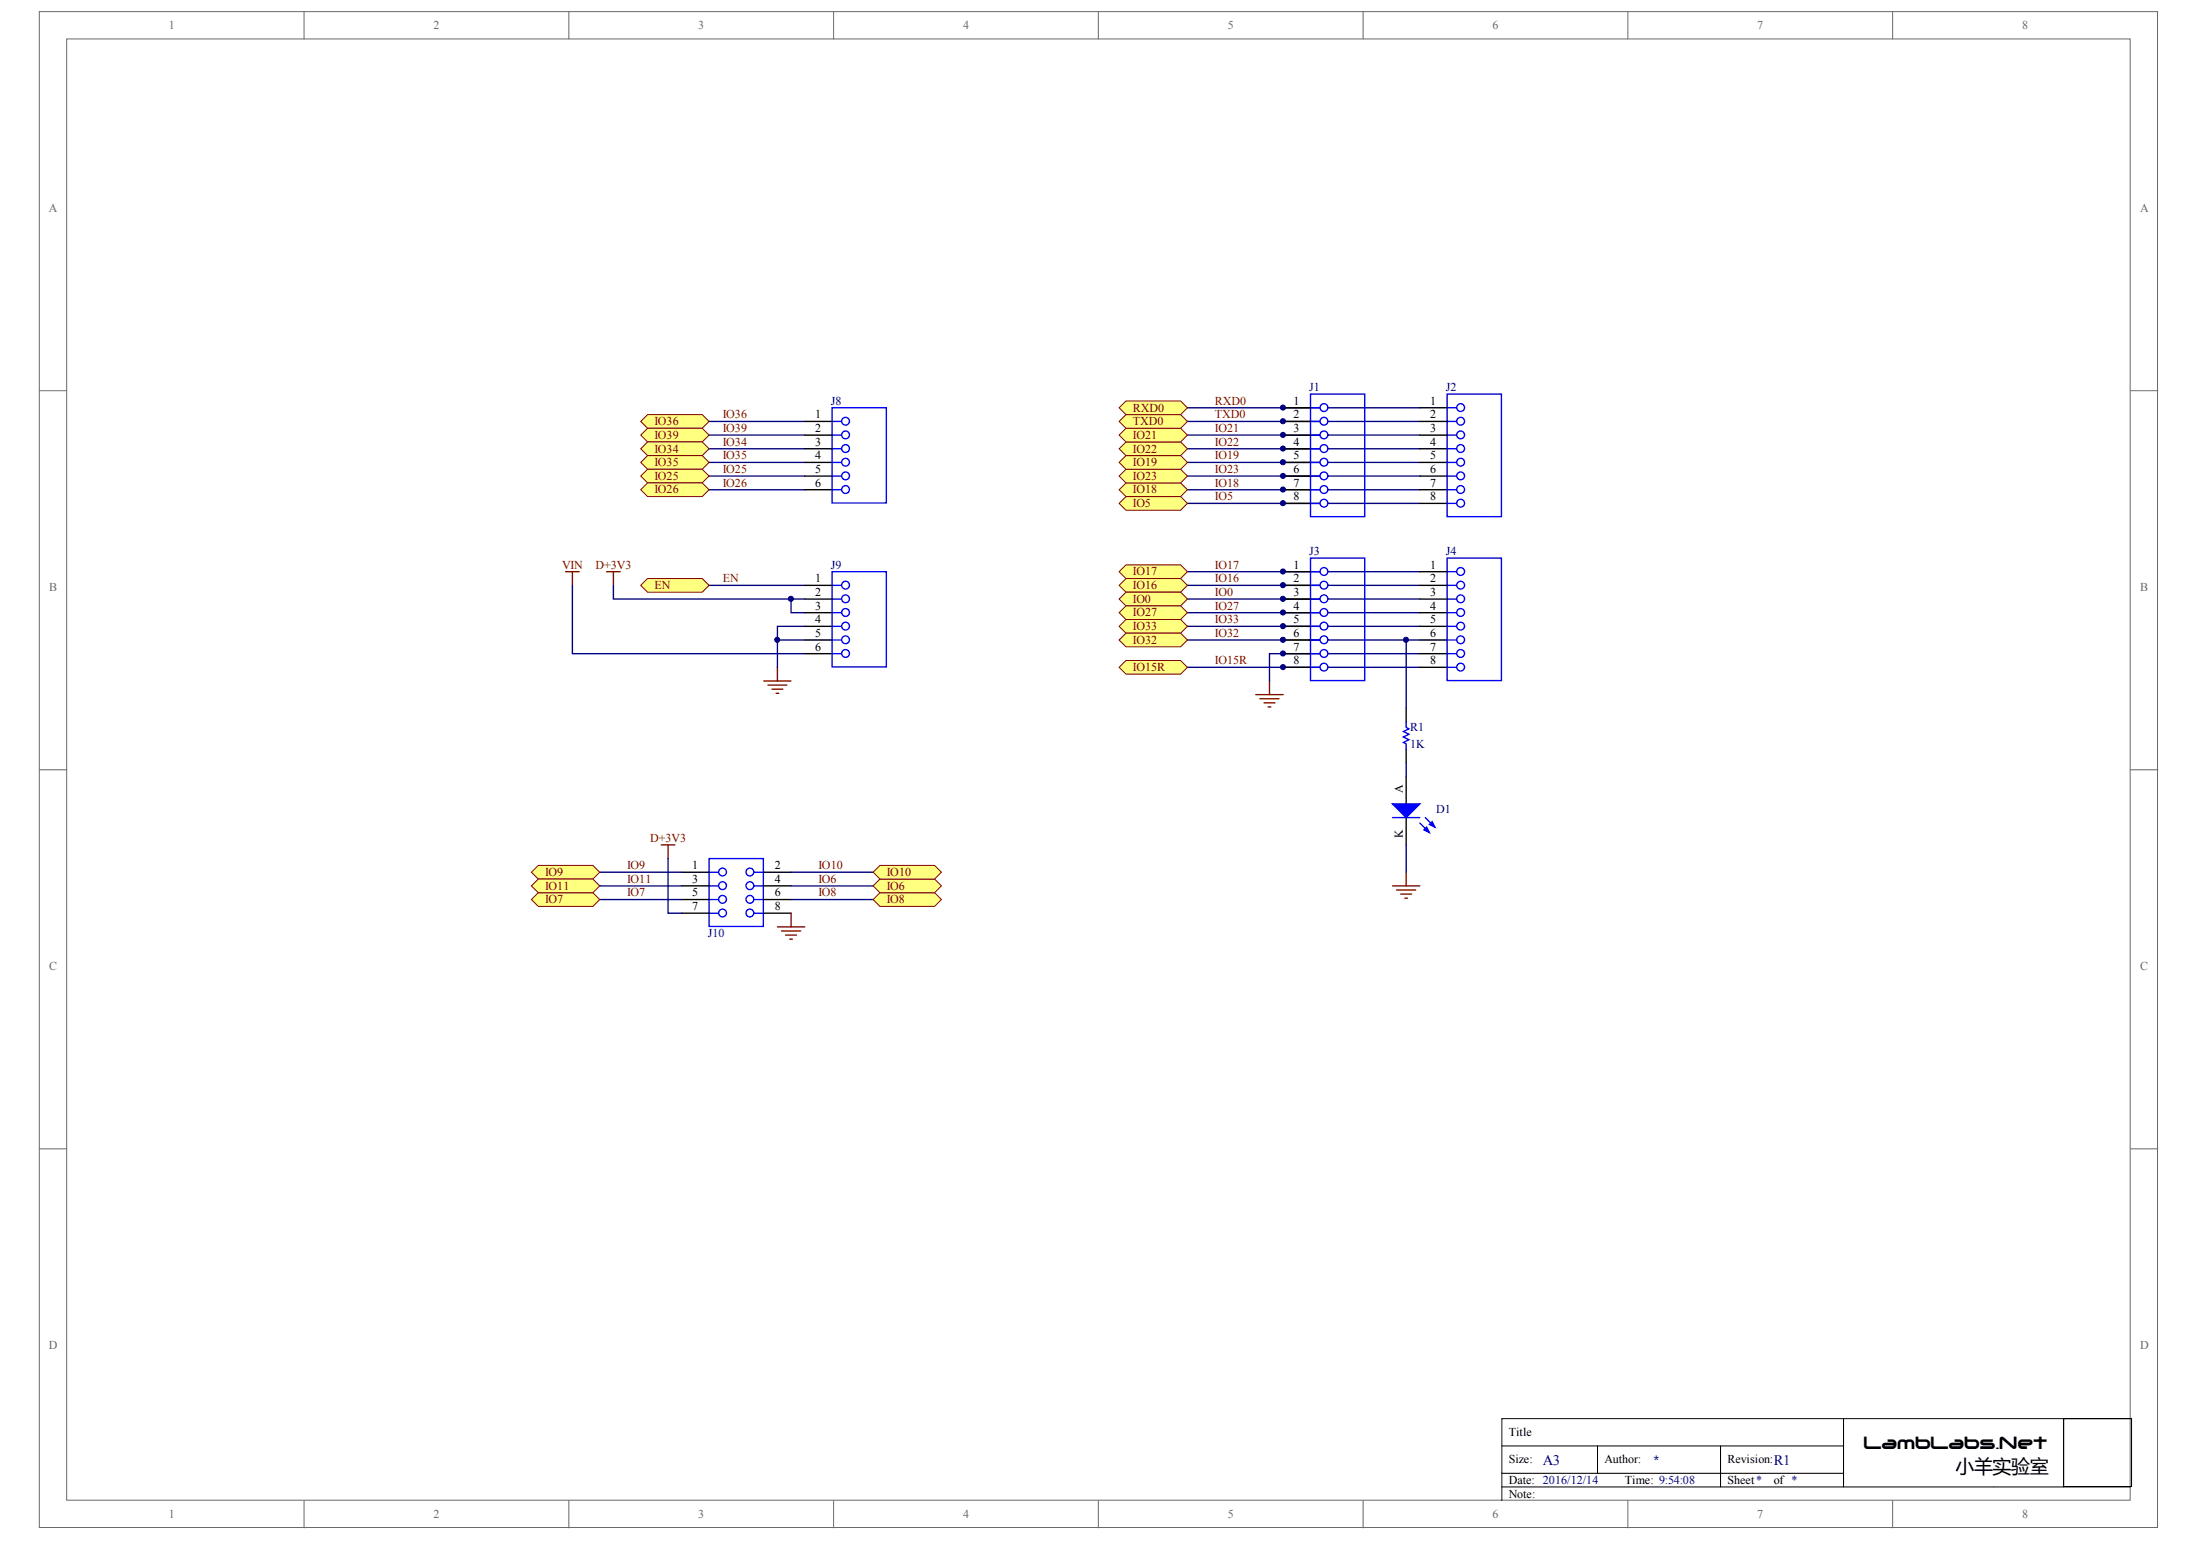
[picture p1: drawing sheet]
<svg xmlns="http://www.w3.org/2000/svg" width="291mm" height="204mm" viewBox="0 0 291 204" stroke-linecap="round" stroke-linejoin="round" font-family="sans-serif">
<g fill="#fff" stroke="#696969" stroke-width=".13">
<path d="M5.2 1.5h280.1v200.5h-280.1z"/>
<path d="M8.8 5.2h272.9v193.2h-272.9z"/>
</g>
<g fill="none" stroke="#696969" stroke-width=".13">
<path d="M40.2 1.5v3.7M75.2 1.5v3.7M110.2 1.5v3.7M145.2 1.5v3.7M180.2 1.5v3.7M215.3 1.5v3.7M250.3 1.5v3.7M5.2 51.7h3.6M281.7 51.7h3.6M5.2 101.8h3.6M281.7 101.8h3.6M5.2 151.9h3.6"/>
<path d="M281.7 151.9h3.6M40.2 198.4v3.6M75.2 198.4v3.6M110.2 198.4v3.6M145.2 198.4v3.6M180.2 198.4v3.6M215.3 198.4v3.6M250.3 198.4v3.6"/>
</g>
<path d="M198.6 191.2h45.2M198.6 196.6h83.1M198.6 194.8h45.2M211.2 191.2v3.6M227.5 191.2v5.4M243.8 187.6v9M272.9 187.6h9v9h-9zM272.9 187.8v-.2h-74.3v10.8M281.7 187.6h-8.8v9" fill="none" stroke="#000" stroke-width=".13"/>
<g fill="none" stroke="#000080" stroke-width=".18">
<path d="M157 53.9h30.7M157 55.7h30.7M157 57.5h30.7M157 59.3h30.7M157 61.1h30.7M157 63h30.7M157 64.8h30.7M157 66.6h30.7M157 75.6h30.7M157 77.4h30.7M157 79.2h30.7M157 81h30.7"/>
<path d="M157 82.8h30.7M157 84.6h30.7M157 88.2h30.7M185.9 84.6v9.1M187.7 86.4h-19.8v3.6M185.9 100.9v1.8M185.9 111.7v3.6"/>
</g>
<path d="M166.1 91.9h3.6M166.6 92.4h2.5M167.1 92.9h1.5M167.7 93.5h.3M167.9 90v1.9M184.1 117.1h3.6M184.7 117.7h2.5M185.2 118.2h1.5M185.8 118.8h.3M185.9 115.3v1.8" fill="none" stroke="#800000" stroke-width=".18"/>
<path d="M185.9 93.7v1.8M185.9 99.1v1.8M185.9 102.7v3.6M185.9 108.1v3.6" fill="none" stroke="#000" stroke-width=".18"/>
<g fill="#00f" stroke="#00f" stroke-width=".18">
<path d="M184.1 106.3h3.6l-1.8 1.8z"/>
<path d="M188.3 109.7l.4-.3 .3 .7z"/>
<path d="M189 109l.4-.3 .3 .7z"/>
</g>
<path d="M173.3 52.1h7.2v16.2h-7.2zM173.3 57.5h1.3M185.9 95.5v.7l.4 .2-.7 .3 .7 .4-.7 .4 .7 .3-.7 .4 .3 .2v.7M184.1 108.1h3.6M187.7 108.8l1.3 1.3M188.5 108.1l1.2 1.3" fill="none" stroke="#00f" stroke-width=".18"/>
<circle cx="175.1" cy="57.5" r=".52" fill="#fff" stroke="#00f" stroke-width=".18"/>
<path d="M173.3 55.7h1.3" fill="none" stroke="#00f" stroke-width=".18"/>
<circle cx="175.1" cy="55.7" r=".52" fill="#fff" stroke="#00f" stroke-width=".18"/>
<path d="M173.3 53.9h1.3" fill="none" stroke="#00f" stroke-width=".18"/>
<circle cx="175.1" cy="53.9" r=".52" fill="#fff" stroke="#00f" stroke-width=".18"/>
<path d="M169.7 53.9h3.6M169.7 57.5h3.6M169.7 59.3h3.6M169.7 55.7h3.6M169.7 61.1h3.6M169.7 63h3.6" fill="none" stroke="#000" stroke-width=".18"/>
<path d="M173.3 61.1h1.3" fill="none" stroke="#00f" stroke-width=".18"/>
<circle cx="175.1" cy="61.1" r=".52" fill="#fff" stroke="#00f" stroke-width=".18"/>
<path d="M173.3 59.3h1.3" fill="none" stroke="#00f" stroke-width=".18"/>
<circle cx="175.1" cy="59.3" r=".52" fill="#fff" stroke="#00f" stroke-width=".18"/>
<path d="M169.7 64.8h3.6M169.7 66.6h3.6" fill="none" stroke="#000" stroke-width=".18"/>
<path d="M173.3 64.8h1.3" fill="none" stroke="#00f" stroke-width=".18"/>
<circle cx="175.1" cy="64.7" r=".52" fill="#fff" stroke="#00f" stroke-width=".18"/>
<path d="M173.3 63h1.3" fill="none" stroke="#00f" stroke-width=".18"/>
<circle cx="175.1" cy="62.9" r=".52" fill="#fff" stroke="#00f" stroke-width=".18"/>
<path d="M173.3 66.6h1.3" fill="none" stroke="#00f" stroke-width=".18"/>
<circle cx="175.1" cy="66.5" r=".52" fill="#fff" stroke="#00f" stroke-width=".18"/>
<path d="M191.4 52.1h7.1v16.2h-7.1zM191.4 57.5h1.2" fill="none" stroke="#00f" stroke-width=".18"/>
<circle cx="193.1" cy="57.5" r=".52" fill="#fff" stroke="#00f" stroke-width=".18"/>
<path d="M191.4 55.7h1.2" fill="none" stroke="#00f" stroke-width=".18"/>
<circle cx="193.1" cy="55.7" r=".52" fill="#fff" stroke="#00f" stroke-width=".18"/>
<path d="M191.4 53.9h1.2" fill="none" stroke="#00f" stroke-width=".18"/>
<circle cx="193.1" cy="53.9" r=".52" fill="#fff" stroke="#00f" stroke-width=".18"/>
<path d="M187.7 53.9h3.7M187.7 57.5h3.7M187.7 59.3h3.7M187.7 55.7h3.7M187.7 61.1h3.7M187.7 63h3.7" fill="none" stroke="#000" stroke-width=".18"/>
<path d="M191.4 61.1h1.2" fill="none" stroke="#00f" stroke-width=".18"/>
<circle cx="193.1" cy="61.1" r=".52" fill="#fff" stroke="#00f" stroke-width=".18"/>
<path d="M191.4 59.3h1.2" fill="none" stroke="#00f" stroke-width=".18"/>
<circle cx="193.1" cy="59.3" r=".52" fill="#fff" stroke="#00f" stroke-width=".18"/>
<path d="M187.7 64.8h3.7M187.7 66.6h3.7" fill="none" stroke="#000" stroke-width=".18"/>
<path d="M191.4 64.8h1.2" fill="none" stroke="#00f" stroke-width=".18"/>
<circle cx="193.1" cy="64.7" r=".52" fill="#fff" stroke="#00f" stroke-width=".18"/>
<path d="M191.4 63h1.2" fill="none" stroke="#00f" stroke-width=".18"/>
<circle cx="193.1" cy="62.9" r=".52" fill="#fff" stroke="#00f" stroke-width=".18"/>
<path d="M191.4 66.6h1.2" fill="none" stroke="#00f" stroke-width=".18"/>
<circle cx="193.1" cy="66.5" r=".52" fill="#fff" stroke="#00f" stroke-width=".18"/>
<path d="M191.4 73.8h7.1v16.2h-7.1zM191.4 79.2h1.2" fill="none" stroke="#00f" stroke-width=".18"/>
<circle cx="193.1" cy="79.2" r=".52" fill="#fff" stroke="#00f" stroke-width=".18"/>
<path d="M191.4 77.4h1.2" fill="none" stroke="#00f" stroke-width=".18"/>
<circle cx="193.1" cy="77.4" r=".52" fill="#fff" stroke="#00f" stroke-width=".18"/>
<path d="M191.4 75.6h1.2" fill="none" stroke="#00f" stroke-width=".18"/>
<circle cx="193.1" cy="75.6" r=".52" fill="#fff" stroke="#00f" stroke-width=".18"/>
<path d="M187.7 75.6h3.7M187.7 79.2h3.7M187.7 77.4h3.7M187.7 82.8h3.7M187.7 84.6h3.7M187.7 81h3.7" fill="none" stroke="#000" stroke-width=".18"/>
<path d="M191.4 82.8h1.2" fill="none" stroke="#00f" stroke-width=".18"/>
<circle cx="193.1" cy="82.8" r=".52" fill="#fff" stroke="#00f" stroke-width=".18"/>
<path d="M191.4 81h1.2" fill="none" stroke="#00f" stroke-width=".18"/>
<circle cx="193.1" cy="81" r=".52" fill="#fff" stroke="#00f" stroke-width=".18"/>
<path d="M187.7 86.4h3.7M187.7 88.2h3.7" fill="none" stroke="#000" stroke-width=".18"/>
<path d="M191.4 86.4h1.2" fill="none" stroke="#00f" stroke-width=".18"/>
<circle cx="193.1" cy="86.4" r=".52" fill="#fff" stroke="#00f" stroke-width=".18"/>
<path d="M191.4 84.6h1.2" fill="none" stroke="#00f" stroke-width=".18"/>
<circle cx="193.1" cy="84.6" r=".52" fill="#fff" stroke="#00f" stroke-width=".18"/>
<path d="M191.4 88.2h1.2" fill="none" stroke="#00f" stroke-width=".18"/>
<circle cx="193.1" cy="88.2" r=".52" fill="#fff" stroke="#00f" stroke-width=".18"/>
<path d="M173.3 73.8h7.2v16.2h-7.2zM173.3 79.2h1.3" fill="none" stroke="#00f" stroke-width=".18"/>
<circle cx="175.1" cy="79.2" r=".52" fill="#fff" stroke="#00f" stroke-width=".18"/>
<path d="M173.3 77.4h1.3" fill="none" stroke="#00f" stroke-width=".18"/>
<circle cx="175.1" cy="77.4" r=".52" fill="#fff" stroke="#00f" stroke-width=".18"/>
<path d="M173.3 75.6h1.3" fill="none" stroke="#00f" stroke-width=".18"/>
<circle cx="175.1" cy="75.6" r=".52" fill="#fff" stroke="#00f" stroke-width=".18"/>
<path d="M169.7 75.6h3.6M169.7 79.2h3.6M169.7 77.4h3.6M169.7 82.8h3.6M169.7 84.6h3.6M169.7 81h3.6" fill="none" stroke="#000" stroke-width=".18"/>
<path d="M173.3 82.8h1.3" fill="none" stroke="#00f" stroke-width=".18"/>
<circle cx="175.1" cy="82.8" r=".52" fill="#fff" stroke="#00f" stroke-width=".18"/>
<path d="M173.3 81h1.3" fill="none" stroke="#00f" stroke-width=".18"/>
<circle cx="175.1" cy="81" r=".52" fill="#fff" stroke="#00f" stroke-width=".18"/>
<path d="M169.7 86.4h3.6M169.7 88.2h3.6" fill="none" stroke="#000" stroke-width=".18"/>
<path d="M173.3 86.4h1.3" fill="none" stroke="#00f" stroke-width=".18"/>
<circle cx="175.1" cy="86.4" r=".52" fill="#fff" stroke="#00f" stroke-width=".18"/>
<path d="M173.3 84.6h1.3" fill="none" stroke="#00f" stroke-width=".18"/>
<circle cx="175.1" cy="84.6" r=".52" fill="#fff" stroke="#00f" stroke-width=".18"/>
<path d="M173.3 88.2h1.3" fill="none" stroke="#00f" stroke-width=".18"/>
<circle cx="175.1" cy="88.2" r=".52" fill="#fff" stroke="#00f" stroke-width=".18"/>
<path d="M93.8 55.7h12.6M93.8 57.5h12.6M93.8 59.3h12.6M75.7 77.4v9h30.7M81.1 77.4v1.8h25.3M93.8 61.1h12.6M93.8 63h12.6M93.8 64.8h12.6M93.8 77.4h12.6M104.6 79.2v1.8h1.8M102.8 84.6h3.6M106.4 82.8h-3.6v5.4" fill="none" stroke="#000080" stroke-width=".18"/>
<path d="M74.8 75.6h1.8M75.7 75.6v1.8M80.2 75.6h1.8M81.1 75.6v1.8M101 90h3.6M101.5 90.6h2.6M102.1 91.1h1.4M102.6 91.7h.4M102.8 88.2v1.8" fill="none" stroke="#800000" stroke-width=".18"/>
<path d="M110 75.6h7.2v12.6h-7.2zM110 81h1.3" fill="none" stroke="#00f" stroke-width=".18"/>
<circle cx="111.8" cy="81" r=".52" fill="#fff" stroke="#00f" stroke-width=".18"/>
<path d="M110 79.2h1.3" fill="none" stroke="#00f" stroke-width=".18"/>
<circle cx="111.8" cy="79.2" r=".52" fill="#fff" stroke="#00f" stroke-width=".18"/>
<path d="M110 77.4h1.3" fill="none" stroke="#00f" stroke-width=".18"/>
<circle cx="111.8" cy="77.4" r=".52" fill="#fff" stroke="#00f" stroke-width=".18"/>
<path d="M106.4 77.4h3.6M106.4 79.2h3.6M106.4 81h3.6M106.4 84.6h3.6M106.4 86.4h3.6M106.4 82.8h3.6" fill="none" stroke="#000" stroke-width=".18"/>
<path d="M110 84.6h1.3" fill="none" stroke="#00f" stroke-width=".18"/>
<circle cx="111.8" cy="84.6" r=".52" fill="#fff" stroke="#00f" stroke-width=".18"/>
<path d="M110 82.8h1.3" fill="none" stroke="#00f" stroke-width=".18"/>
<circle cx="111.8" cy="82.8" r=".52" fill="#fff" stroke="#00f" stroke-width=".18"/>
<path d="M110 86.4h1.3" fill="none" stroke="#00f" stroke-width=".18"/>
<circle cx="111.8" cy="86.4" r=".52" fill="#fff" stroke="#00f" stroke-width=".18"/>
<path d="M110 53.9h7.2v12.6h-7.2zM110 59.3h1.3" fill="none" stroke="#00f" stroke-width=".18"/>
<circle cx="111.8" cy="59.3" r=".52" fill="#fff" stroke="#00f" stroke-width=".18"/>
<path d="M110 57.5h1.3" fill="none" stroke="#00f" stroke-width=".18"/>
<circle cx="111.8" cy="57.5" r=".52" fill="#fff" stroke="#00f" stroke-width=".18"/>
<path d="M110 55.7h1.3" fill="none" stroke="#00f" stroke-width=".18"/>
<circle cx="111.8" cy="55.7" r=".52" fill="#fff" stroke="#00f" stroke-width=".18"/>
<path d="M106.4 55.7h3.6M106.4 59.3h3.6M106.4 57.5h3.6M106.4 63h3.6M106.4 64.8h3.6M106.4 61.1h3.6" fill="none" stroke="#000" stroke-width=".18"/>
<path d="M110 63h1.3" fill="none" stroke="#00f" stroke-width=".18"/>
<circle cx="111.8" cy="62.9" r=".52" fill="#fff" stroke="#00f" stroke-width=".18"/>
<path d="M110 61.1h1.3" fill="none" stroke="#00f" stroke-width=".18"/>
<circle cx="111.8" cy="61.1" r=".52" fill="#fff" stroke="#00f" stroke-width=".18"/>
<path d="M110 64.8h1.3" fill="none" stroke="#00f" stroke-width=".18"/>
<circle cx="111.8" cy="64.7" r=".52" fill="#fff" stroke="#00f" stroke-width=".18"/>
<g fill="#ffff80" stroke="#800000" stroke-width=".13">
<path d="M148 66.6l.9-.9h7.2l.9 .9-.9 .9h-7.2z" fill-rule="evenodd"/>
<path d="M148 64.8l.9-.9h7.2l.9 .9-.9 .9h-7.2z" fill-rule="evenodd"/>
<path d="M148 63l.9-.9h7.2l.9 .9-.9 .9h-7.2z" fill-rule="evenodd"/>
<path d="M148 61.1l.9-.9h7.2l.9 .9-.9 1h-7.2z" fill-rule="evenodd"/>
<path d="M148 59.3l.9-.9h7.2l.9 .9-.9 .9h-7.2z" fill-rule="evenodd"/>
<path d="M148 57.5l.9-.9h7.2l.9 .9-.9 .9h-7.2z" fill-rule="evenodd"/>
<path d="M148 55.7l.9-.9h7.2l.9 .9-.9 .9h-7.2z" fill-rule="evenodd"/>
<path d="M148 53.9l.9-.9h7.2l.9 .9-.9 .9h-7.2z" fill-rule="evenodd"/>
<path d="M148 75.6l.9-.9h7.2l.9 .9-.9 .9h-7.2z" fill-rule="evenodd"/>
<path d="M148 77.4l.9-.9h7.2l.9 .9-.9 .9h-7.2z" fill-rule="evenodd"/>
<path d="M148 79.2l.9-.9h7.2l.9 .9-.9 .9h-7.2z" fill-rule="evenodd"/>
<path d="M148 81l.9-.9h7.2l.9 .9-.9 .9h-7.2z" fill-rule="evenodd"/>
<path d="M148 82.8l.9-.9h7.2l.9 .9-.9 .9h-7.2z" fill-rule="evenodd"/>
<path d="M148 84.6l.9-.9h7.2l.9 .9-.9 .9h-7.2z" fill-rule="evenodd"/>
<path d="M148 88.2l.9-.9h7.2l.9 .9-.9 .9h-7.2z" fill-rule="evenodd"/>
<path d="M84.7 55.7l.9-.9h7.3l.9 .9-.9 .9h-7.3z" fill-rule="evenodd"/>
<path d="M84.7 57.5l.9-.9h7.3l.9 .9-.9 .9h-7.3z" fill-rule="evenodd"/>
<path d="M84.7 59.3l.9-.9h7.3l.9 .9-.9 .9h-7.3z" fill-rule="evenodd"/>
<path d="M84.7 61.1l.9-.9h7.3l.9 .9-.9 1h-7.3z" fill-rule="evenodd"/>
<path d="M84.7 63l.9-.9h7.3l.9 .9-.9 .9h-7.3z" fill-rule="evenodd"/>
<path d="M84.7 64.8l.9-.9h7.3l.9 .9-.9 .9h-7.3z" fill-rule="evenodd"/>
<path d="M84.7 77.4l.9-.9h7.3l.9 .9-.9 .9h-7.3z" fill-rule="evenodd"/>
</g>
<path d="M93.8 113.5h7.1v9h-7.1zM99.7 117.1h1.3" fill="none" stroke="#00f" stroke-width=".18"/>
<circle cx="99.2" cy="117.1" r=".52" fill="#fff" stroke="#00f" stroke-width=".18"/>
<path d="M93.8 119h1.2" fill="none" stroke="#00f" stroke-width=".18"/>
<circle cx="95.5" cy="118.9" r=".52" fill="#fff" stroke="#00f" stroke-width=".18"/>
<path d="M99.7 119h1.3" fill="none" stroke="#00f" stroke-width=".18"/>
<circle cx="99.2" cy="118.9" r=".52" fill="#fff" stroke="#00f" stroke-width=".18"/>
<path d="M93.8 117.1h1.2" fill="none" stroke="#00f" stroke-width=".18"/>
<circle cx="95.5" cy="117.1" r=".52" fill="#fff" stroke="#00f" stroke-width=".18"/>
<path d="M99.7 115.3h1.3" fill="none" stroke="#00f" stroke-width=".18"/>
<circle cx="99.2" cy="115.3" r=".52" fill="#fff" stroke="#00f" stroke-width=".18"/>
<path d="M93.8 115.3h1.2" fill="none" stroke="#00f" stroke-width=".18"/>
<circle cx="95.5" cy="115.3" r=".52" fill="#fff" stroke="#00f" stroke-width=".18"/>
<path d="M90.1 115.3h3.7M90.1 117.1h3.7M90.1 119h3.7M101 115.3h3.6M101 117.1h3.6M101 119h3.6" fill="none" stroke="#000" stroke-width=".18"/>
<path d="M99.7 120.8h1.3" fill="none" stroke="#00f" stroke-width=".18"/>
<circle cx="99.2" cy="120.7" r=".52" fill="#fff" stroke="#00f" stroke-width=".18"/>
<path d="M93.8 120.8h1.2" fill="none" stroke="#00f" stroke-width=".18"/>
<circle cx="95.5" cy="120.7" r=".52" fill="#fff" stroke="#00f" stroke-width=".18"/>
<path d="M90.1 120.8h3.7M101 120.8h3.6" fill="none" stroke="#000" stroke-width=".18"/>
<path d="M79.3 115.3h10.8M79.3 117.1h10.8M79.3 119h10.8M88.3 113.5v7.3h1.8M104.6 115.3h10.9M104.6 117.1h10.9M104.6 119h10.9" fill="none" stroke="#000080" stroke-width=".18"/>
<path d="M87.4 111.7h1.8M88.3 111.7v1.8M102.8 122.6h3.6M103.3 123.1h2.6M103.9 123.6h1.4M104.4 124.2h.4M104.6 120.8v1.8" fill="none" stroke="#800000" stroke-width=".18"/>
<g fill="#ffff80" stroke="#800000" stroke-width=".13">
<path d="M115.5 119l.9-1h7.2l.9 1-.9 .9h-7.2z" fill-rule="evenodd"/>
<path d="M70.3 119l.9-1h7.2l.9 1-.9 .9h-7.2z" fill-rule="evenodd"/>
<path d="M115.5 117.1l.9-.9h7.2l.9 .9-.9 .9h-7.2z" fill-rule="evenodd"/>
<path d="M70.3 115.3l.9-.9h7.2l.9 .9-.9 .9h-7.2z" fill-rule="evenodd"/>
<path d="M115.5 115.3l.9-.9h7.2l.9 .9-.9 .9h-7.2z" fill-rule="evenodd"/>
<path d="M70.3 117.1l.9-.9h7.2l.9 .9-.9 .9h-7.2z" fill-rule="evenodd"/>
</g>
<g fill="#000080" stroke="#000080" stroke-width=".13">
<circle cx="102.8" cy="84.6" r=".33"/>
<circle cx="104.6" cy="79.2" r=".33"/>
<circle cx="169.6" cy="88.2" r=".33"/>
<circle cx="169.6" cy="86.4" r=".33"/>
<circle cx="169.6" cy="84.6" r=".33"/>
<circle cx="169.6" cy="82.8" r=".33"/>
<circle cx="169.6" cy="81" r=".33"/>
<circle cx="169.6" cy="79.2" r=".33"/>
<circle cx="169.6" cy="77.4" r=".33"/>
<circle cx="169.6" cy="75.6" r=".33"/>
<circle cx="169.6" cy="66.5" r=".33"/>
<circle cx="169.6" cy="64.7" r=".33"/>
<circle cx="169.6" cy="62.9" r=".33"/>
<circle cx="169.6" cy="61.1" r=".33"/>
<circle cx="169.6" cy="59.3" r=".33"/>
<circle cx="169.6" cy="57.5" r=".33"/>
<circle cx="169.6" cy="55.7" r=".33"/>
<circle cx="169.6" cy="53.9" r=".33"/>
<circle cx="185.9" cy="84.6" r=".33"/>
</g>
<g font-size="2.5">
<text x="246.5" y="191.6">LambLabs.Net</text>
<text x="258.6" y="194.8">小羊实验室</text>
</g>
<g font-size="1.9" fill="#000080">
<text x="204" y="193.7">A3</text>
<text x="234.6" y="193.7">R1</text>
</g>
<text font-size="1.7" fill="#000080" x="218.7" y="193.7">*</text>
<g font-size="1.6" fill="#696969">
<text x="22.3" y="3.9">1</text>
<text x="57.3" y="3.9">2</text>
<text x="92.3" y="3.9">3</text>
<text x="127.3" y="3.9">4</text>
<text x="162.4" y="3.9">5</text>
<text x="197.4" y="3.9">6</text>
<text x="232.4" y="3.9">7</text>
<text x="267.4" y="3.9">8</text>
<text x="6.5" y="28">A</text>
<text x="283" y="28">A</text>
<text x="6.5" y="78.1">B</text>
<text x="283" y="78.1">B</text>
<text x="6.5" y="128.3">C</text>
<text x="283" y="128.3">C</text>
<text x="6.4" y="178.4">D</text>
<text x="283" y="178.4">D</text>
<text x="22.3" y="200.8">1</text>
<text x="57.3" y="200.8">2</text>
<text x="92.3" y="200.8">3</text>
<text x="127.3" y="200.8">4</text>
<text x="162.4" y="200.8">5</text>
<text x="197.4" y="200.8">6</text>
<text x="232.4" y="200.8">7</text>
<text x="267.4" y="200.8">8</text>
</g>
<g font-size="1.6" fill="#000080">
<text x="109.8" y="53.5">J8</text>
<text x="173.1" y="51.7">J1</text>
<text x="191.2" y="51.7">J2</text>
<text x="109.8" y="75.2">J9</text>
<text x="173.1" y="73.4">J3</text>
<text x="191.2" y="73.4">J4</text>
<text x="186.5" y="96.7">R1</text>
<text x="186.5" y="98.9">1K</text>
<text x="189.9" y="107.5">D1</text>
<text x="93.6" y="124">J10</text>
</g>
<g font-size="1.6" fill="#800000">
<text x="160.6" y="53.5">RXD0</text>
<text x="86.5" y="56.2">IO36</text>
<text x="86.5" y="58">IO39</text>
<text x="86.5" y="59.8">IO34</text>
<text x="95.6" y="55.3">IO36</text>
<text x="95.6" y="57.1">IO39</text>
<text x="95.6" y="58.9">IO34</text>
<text x="149.8" y="59.8">IO22</text>
<text x="149.8" y="58">IO21</text>
<text x="149.8" y="56.2">TXD0</text>
<text x="149.8" y="54.4">RXD0</text>
<text x="160.6" y="55.3">TXD0</text>
<text x="160.6" y="57.1">IO21</text>
<text x="160.6" y="58.9">IO22</text>
<text x="86.5" y="61.6">IO35</text>
<text x="86.5" y="63.4">IO25</text>
<text x="86.5" y="65.3">IO26</text>
<text x="95.6" y="60.7">IO35</text>
<text x="95.6" y="62.5">IO25</text>
<text x="95.6" y="64.4">IO26</text>
<text x="149.8" y="65.3">IO18</text>
<text x="149.8" y="63.4">IO23</text>
<text x="149.8" y="61.6">IO19</text>
<text x="160.6" y="60.7">IO19</text>
<text x="160.6" y="62.5">IO23</text>
<text x="160.6" y="64.4">IO18</text>
<text x="149.8" y="67.1">IO5</text>
<text x="160.6" y="66.2">IO5</text>
<text x="74.3" y="75.2">VIN</text>
<text x="78.7" y="75.2">D+3V3</text>
<text x="86.5" y="77.9">EN</text>
<text x="95.6" y="77">EN</text>
<text x="149.8" y="76.1">IO17</text>
<text x="149.8" y="77.9">IO16</text>
<text x="160.6" y="75.2">IO17</text>
<text x="160.6" y="77">IO16</text>
<text x="149.8" y="79.7">IO0</text>
<text x="149.8" y="81.5">IO27</text>
<text x="149.8" y="83.3">IO33</text>
<text x="160.6" y="78.8">IO0</text>
<text x="160.6" y="80.6">IO27</text>
<text x="160.6" y="82.4">IO33</text>
<text x="149.8" y="85.1">IO32</text>
<text x="149.8" y="88.7">IO15R</text>
<text x="160.6" y="84.2">IO32</text>
<text x="160.6" y="87.8">IO15R</text>
<text x="86" y="111.3">D+3V3</text>
<text x="72.1" y="119.4">IO7</text>
<text x="72.1" y="115.8">IO9</text>
<text x="72.1" y="117.6">IO11</text>
<text x="82.9" y="114.9">IO9</text>
<text x="82.9" y="116.7">IO11</text>
<text x="82.9" y="118.5">IO7</text>
<text x="108.2" y="114.9">IO10</text>
<text x="108.2" y="118.5">IO8</text>
<text x="108.2" y="116.7">IO6</text>
<text x="117.3" y="119.4">IO8</text>
<text x="117.3" y="117.6">IO6</text>
<text x="117.3" y="115.8">IO10</text>
</g>
<g font-size="1.6">
<text x="171" y="53.5">1</text>
<text x="189.1" y="53.5">1</text>
<text x="107.8" y="55.3">1</text>
<text x="107.8" y="58.9">3</text>
<text x="107.8" y="57.1">2</text>
<text x="171" y="57.1">3</text>
<text x="171" y="58.9">4</text>
<text x="171" y="55.3">2</text>
<text x="189.1" y="57.1">3</text>
<text x="189.1" y="58.9">4</text>
<text x="189.1" y="55.3">2</text>
<text x="107.8" y="62.5">5</text>
<text x="107.8" y="64.4">6</text>
<text x="107.8" y="60.7">4</text>
<text x="171" y="60.7">5</text>
<text x="171" y="62.5">6</text>
<text x="171" y="64.4">7</text>
<text x="189.1" y="60.7">5</text>
<text x="189.1" y="62.5">6</text>
<text x="189.1" y="64.4">7</text>
<text x="171" y="66.2">8</text>
<text x="189.1" y="66.2">8</text>
<text x="107.8" y="77">1</text>
<text x="171" y="75.2">1</text>
<text x="171" y="77">2</text>
<text x="189.1" y="75.2">1</text>
<text x="189.1" y="77">2</text>
<text x="107.8" y="80.6">3</text>
<text x="107.8" y="82.4">4</text>
<text x="107.8" y="78.8">2</text>
<text x="171" y="78.8">3</text>
<text x="171" y="82.4">5</text>
<text x="171" y="80.6">4</text>
<text x="189.1" y="78.8">3</text>
<text x="189.1" y="82.4">5</text>
<text x="189.1" y="80.6">4</text>
<text x="107.8" y="84.2">5</text>
<text x="107.8" y="86">6</text>
<text x="171" y="84.2">6</text>
<text x="171" y="86">7</text>
<text x="171" y="87.8">8</text>
<text x="189.1" y="84.2">6</text>
<text x="189.1" y="86">7</text>
<text x="189.1" y="87.8">8</text>
<text x="185.5" y="104.9" transform="rotate(-90 185.5 104.9)">A</text>
<text x="185.5" y="110.8" transform="rotate(-90 185.5 110.8)">K</text>
<text x="91.5" y="114.9">1</text>
<text x="91.5" y="116.7">3</text>
<text x="91.5" y="118.5">5</text>
<text x="102.4" y="118.5">6</text>
<text x="102.4" y="116.7">4</text>
<text x="102.4" y="114.9">2</text>
<text x="91.5" y="120.3">7</text>
<text x="102.4" y="120.3">8</text>
<text x="199.5" y="189.9">Title</text>
<text x="199.5" y="193.5">Size:</text>
<text x="199.5" y="196.2">Date: 2016/12/14</text>
<text x="212.1" y="193.5">Author:</text>
<text x="214.9" y="196.2">Time: 9:54:08</text>
<text x="228.4" y="193.5">Revision:</text>
<text x="228.4" y="196.2">Sheet*</text>
<text x="234.6" y="196.2">of *</text>
<text x="199.5" y="198">Note:</text>
</g>
</svg>
